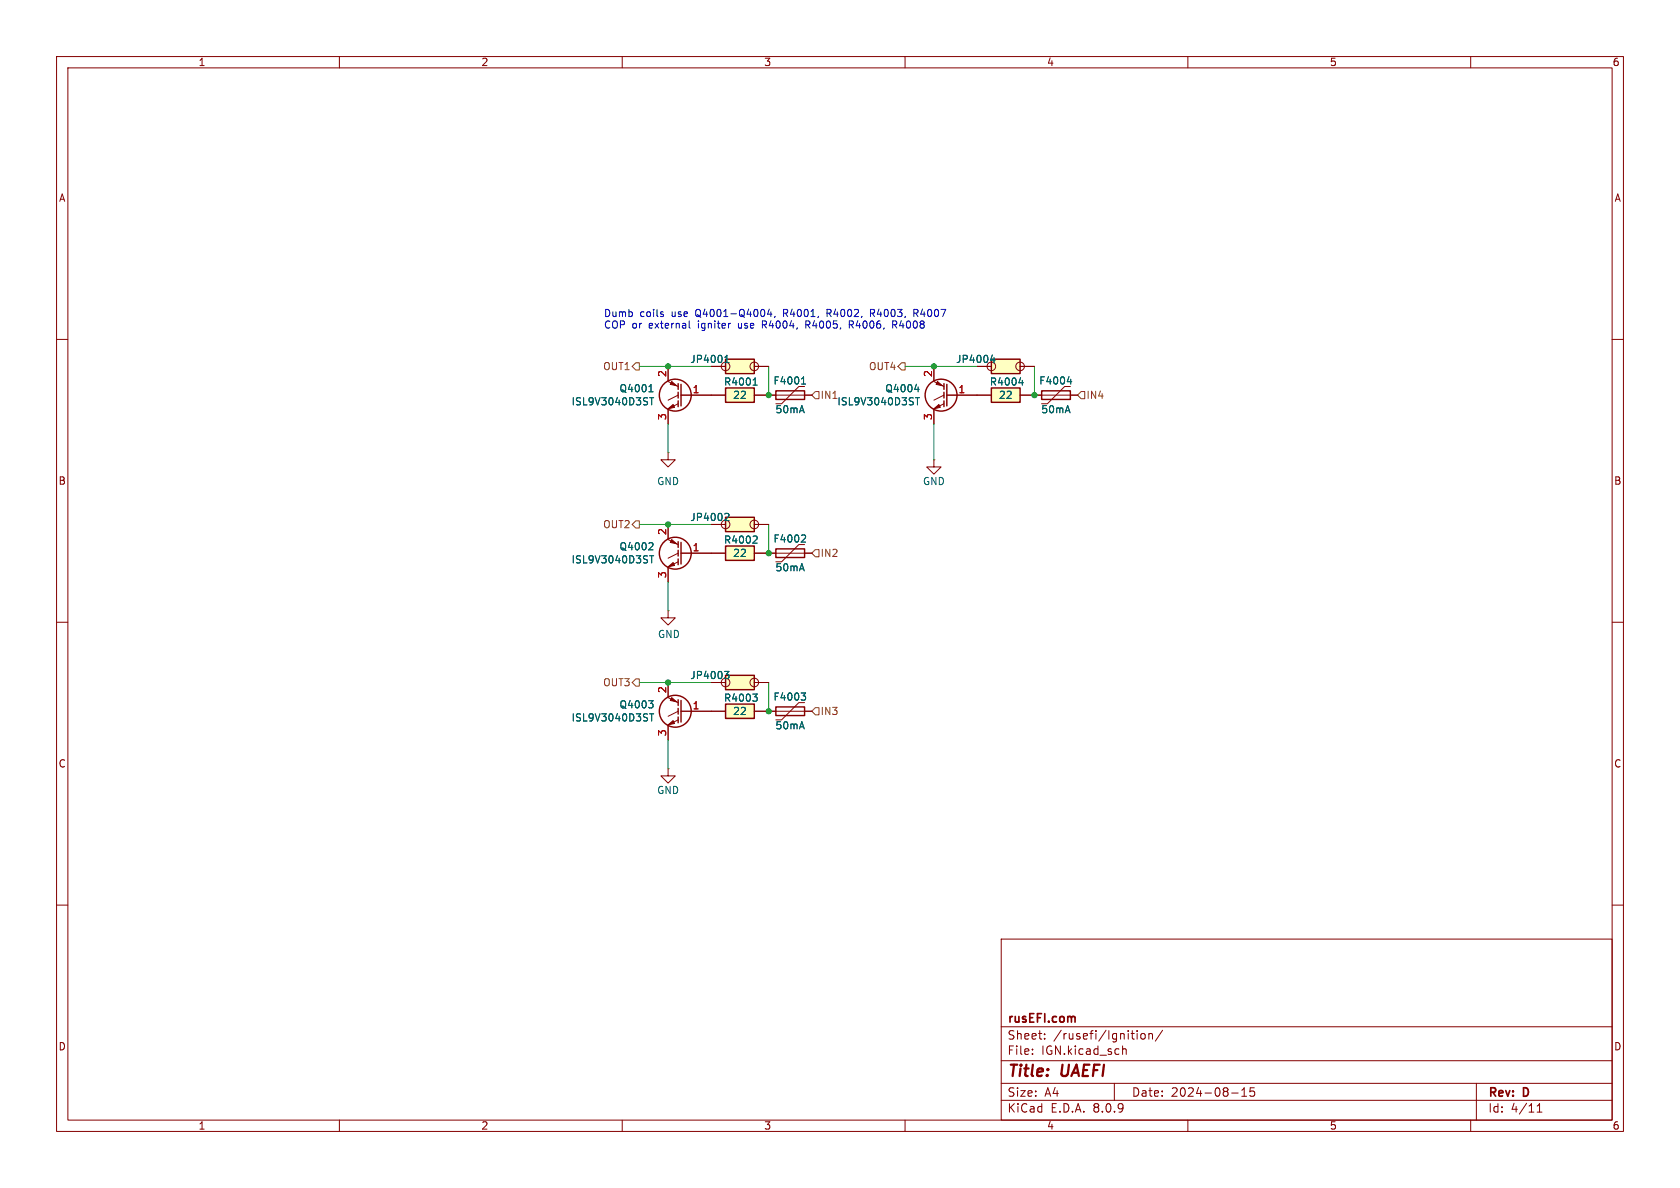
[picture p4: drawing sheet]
<svg xmlns="http://www.w3.org/2000/svg" width="297mm" height="210mm" viewBox="0 0 297 210" stroke-linecap="round" stroke-linejoin="round" font-family="sans-serif">
<g fill="none" stroke="#840000" stroke-width=".18">
<path d="M10 10h277v190h-277zM12 12h273v186h-273zM60 10v2M110 10v2M160 10v2M210 10v2M260 10v2M10 60h2M285 60h2M118.1 95.4l1.8 .9M118.1 92.7v2.6M119.9 99.3l-1.8 .9"/>
<path d="M119.9 97.8l-1.8 .9M120.4 97.8h5.3M165.1 81.3v1.3h1.3l-1.3 1.2-1.3-1.2h1.3M165.1 81.3h.1M10 110h2M118.1 108v1.2h1.3l-1.3 1.3-1.3-1.3h1.3M118.1 108h.1M118.1 100.3v2.6M285 110h2M118.1 135.9v1.3h1.3l-1.3 1.2-1.3-1.2h1.3M118.1 135.9h.1M118.1 120.7v2.5"/>
<path d="M118.1 128.3v2.5M118.1 123.3l1.8 .9M119.9 127.3l-1.8 .8M119.9 125.7l-1.8 .9M120.4 125.7h5.3M135.9 125.7h7.6M142.2 124.2h-1l-3 3.1h-1M10 160h2M177 166h108v32h-108zM285 160h2M60 198v2M110 198v2"/>
<path d="M160 198v2M177 194.5h108M177 191.5h108M177 187.5h108M177 181.5h108M182.5 186.3v.1M182.5 185.5v.1M184.7 183.6v.1M184.7 182.8v.1M197 191.5v3M198.5 184.9v1.5M198.5 185.5l.2-.1 .3 .1 .1 .9"/>
<path d="M201 182.2v.1M201 182.7v1M201.8 182.8l.4-.1 .3 .3v.4l-.3 .3-.4-.1-.1-.2v-.4zM203.1 182.8l.2-.1 .4 .1v.9M203.1 182.7v1M205.5 182.1l-1.3 2M210 198v2M217.7 193.2h1.2M219.5 193.8h.9M219.5 192.7l.5-.4v1.5M221.7 192.3h-.7v.7l.2-.1h.5l.1 .3-.1 .5-.2 .1-.5-.1M260 198v2"/>
<path d="M261 191.5v6.5M271.7 196.6h.9M271.7 195.5l.5-.4v1.5"/>
</g>
<path d="M189.8 179.7l.3 .2v.8" fill="none" stroke="#840000" stroke-width=".3"/>
<g fill="none" stroke="#840000" stroke-width=".25">
<path d="M119.9 95.8v1M119.9 97.3v1M119.9 98.8v1M120.4 95.9v3.8M119.9 123.7v1M119.9 125.2v1M119.9 126.7v1.1M120.4 123.8v3.8M137.2 125h5v1.5h-5z"/>
<circle cx="119.4" cy="97.8" r="2.82"/>
<circle cx="119.4" cy="125.7" r="2.82"/>
</g>
<g fill="#840000" stroke="#840000" stroke-width=".18">
<path d="M118.1 100.2l.9-.8 .3 .5z"/>
<path d="M118.7 95.4l.9 .7-1.1-.2z"/>
<path d="M118.1 128.1l.9-.7 .3 .5z"/>
<path d="M118.7 123.3l.9 .8-1.1-.3z"/>
</g>
<path d="M114.8 98.2h.8M115.2 95.9l.2 .3v.3l-.7 .7h.7M115.2 98.2v1.3M114.7 123.9h.7l-.4 .5M114.8 126.2h.8M115.2 124.4l.2 .2v.3l-.2 .2M115.2 126.2v1.3M141.6 122.5h.8l-.4 .5M142.2 123l.2 .2v.3l-.2 .3" fill="none" stroke="#006464" stroke-width=".18"/>
<path d="M128.3 124.5h5v2.5h-5z" fill="#ffffc2"/>
<path d="M128.3 124.5h5v2.5h-5z" fill="none" stroke="#840000" stroke-width=".25"/>
<path d="M125.7 125.7h2.6M133.3 125.7h2.6" fill="none" stroke="#840000" stroke-width=".18"/>
<path d="M133.1 122.7h.8l-.5 .5M133.6 123.2l.3 .2v.3l-.3 .3" fill="none" stroke="#006464" stroke-width=".18"/>
<path d="M128.3 119.4h5v2.5h-5z" fill="#ffffc2"/>
<g fill="none" stroke="#840000" stroke-width=".18">
<path d="M135.9 97.8h7.6M142.2 96.3h-1l-3 3h-1M133.3 120.7h2.6"/>
<circle cx="128.3" cy="120.6" r=".76"/>
<circle cx="133.3" cy="120.6" r=".76"/>
</g>
<path d="M137.2 97h5v1.6h-5zM128.3 119.4h5v2.5h-5z" fill="none" stroke="#840000" stroke-width=".25"/>
<path d="M142.2 94.6l.2 .2v.3l-.8 .7h.8M128.1 118.7h.8l-.5 .5 .4 .1 .1 .4-.3 .3h-.3" fill="none" stroke="#006464" stroke-width=".18"/>
<path d="M128.3 96.5h5v2.6h-5z" fill="#ffffc2"/>
<path d="M128.3 96.5h5v2.6h-5z" fill="none" stroke="#840000" stroke-width=".25"/>
<path d="M125.7 97.8h2.6M133.3 97.8h2.6" fill="none" stroke="#840000" stroke-width=".18"/>
<path d="M133.6 94.8l.3 .2-.1 .3-.7 .7h.8" fill="none" stroke="#006464" stroke-width=".18"/>
<path d="M128.3 91.4h5v2.6h-5z" fill="#ffffc2"/>
<g fill="none" stroke="#840000" stroke-width=".18">
<path d="M135.9 69.9h7.6M142.2 68.3h-1l-3 3.1h-1M165.1 67.4l1.8 .9M165.1 64.8v2.5M165.1 72.4v2.5M166.9 71.4l-1.8 .9M166.9 69.9l-1.8 .8M167.4 69.9h5.3M133.3 92.7h2.6"/>
<circle cx="128.3" cy="92.7" r=".76"/>
<circle cx="133.3" cy="92.7" r=".76"/>
</g>
<g fill="none" stroke="#840000" stroke-width=".25">
<path d="M137.2 69.1h5v1.5h-5zM166.9 67.8v1M166.9 69.3v1.1M166.9 70.9v1M167.4 67.9v3.9M128.3 91.4h5v2.6h-5z"/>
<circle cx="166.4" cy="69.8" r="2.82"/>
</g>
<path d="M141.7 67.9h.7M141.8 66.9l.3-.3v1.3M161.7 68.8h.8M161.8 70.3h.8M162.2 70.3v1.3M162.3 68.4v.9M128.3 90.7l.4 .1 .2 .3-.8 .9h.8" fill="none" stroke="#006464" stroke-width=".18"/>
<g fill="#840000" stroke="#840000" stroke-width=".18">
<path d="M165.1 72.3l.9-.8 .2 .5z"/>
<path d="M165.7 67.4l.9 .8-1.1-.3z"/>
</g>
<path d="M128.3 63.5h5v2.5h-5z" fill="#ffffc2"/>
<g fill="none" stroke="#840000" stroke-width=".18">
<path d="M125.7 64.8h2.6M133.3 64.8h2.6"/>
<circle cx="128.3" cy="64.8" r=".76"/>
<circle cx="133.3" cy="64.8" r=".76"/>
</g>
<path d="M128.3 63.5h5v2.5h-5z" fill="none" stroke="#840000" stroke-width=".25"/>
<path d="M128.1 64.1h.8M128.1 63.2l.4-.4v1.3" fill="none" stroke="#006464" stroke-width=".18"/>
<path d="M128.3 68.6h5v2.5h-5z" fill="#ffffc2"/>
<path d="M128.3 68.6h5v2.5h-5zM184.1 69.1h5.1v1.5h-5.1z" fill="none" stroke="#840000" stroke-width=".25"/>
<path d="M125.7 69.9h2.6M133.3 69.9h2.6M182.9 69.9h7.6M189.2 68.3h-1l-3 3.1h-1.1" fill="none" stroke="#840000" stroke-width=".18"/>
<path d="M133.1 68.1h.8M133.3 67.1l.2-.3v1.3M188.7 67.5h.8M189.3 67v.9" fill="none" stroke="#006464" stroke-width=".18"/>
<path d="M175.3 68.6h5v2.5h-5z" fill="#ffffc2"/>
<path d="M175.3 68.6h5v2.5h-5z" fill="none" stroke="#840000" stroke-width=".25"/>
<path d="M172.7 69.9h2.6M180.3 69.9h2.6" fill="none" stroke="#840000" stroke-width=".18"/>
<path d="M180.1 67.7h.8M180.7 67.2v.9" fill="none" stroke="#006464" stroke-width=".18"/>
<path d="M175.3 63.5h5v2.5h-5z" fill="#ffffc2"/>
<g fill="none" stroke="#840000" stroke-width=".18">
<path d="M118.1 67.4l1.8 .9M118.1 64.8v2.5M118.1 72.4v2.5M119.9 71.4l-1.8 .9M119.9 69.9l-1.8 .8M120.4 69.9h7.9M125.7 64.8h2.6M133.3 64.8h2.6M133.3 69.9h3.9M142.2 69.9h1.3M165.1 64.8v2.5M165.1 72.4v2.5"/>
<path d="M167.4 69.9h7.9M180.3 64.8h2.6M180.3 69.9h3.8M189.2 69.9h1.3M118.1 80v1.3h1.3l-1.3 1.3-1.3-1.3h1.3M118.1 80h.1M118.1 92.7v2.6M120.4 97.8h7.9M133.3 92.7h2.6M133.3 97.8h3.9M142.2 97.8h1.3M118.1 100.3v2.6"/>
<path d="M118.1 120.7v2.5M118.1 128.3v2.5M120.4 125.7h7.9M133.3 120.7h2.6M133.3 125.7h3.9M142.2 125.7h1.3"/>
<circle cx="175.3" cy="64.8" r=".76"/>
<circle cx="180.3" cy="64.8" r=".76"/>
</g>
<g fill="none" stroke="#840000" stroke-width=".25">
<path d="M119.9 67.8v1M119.9 69.3v1.1M119.9 70.9v1M120.4 67.9v3.9M175.3 63.5h5v2.5h-5z"/>
<circle cx="119.4" cy="69.8" r="2.82"/>
</g>
<g fill="none" stroke="#006464" stroke-width=".18">
<path d="M114.7 69.3h.7M114.8 70.3h.8M115 68.2l.1-.2v1.3M115.2 70.3v1.3M128.1 64.1h.8M128.1 63.2l.4-.4v1.3M133.1 68.1h.8M133.3 67.1l.2-.3v1.3M141.7 67.9h.7M141.8 66.9l.3-.3v1.3M161.7 68.8h.8M161.8 70.3h.8"/>
<path d="M162.2 70.3v1.3M162.3 68.4v.9M175.1 63.7h.8M175.7 63.2v.9M180.1 67.7h.8M180.7 67.2v.9M188.7 67.5h.8M189.3 67v.9M114.8 98.2h.8M115.2 98.2v1.3M115.2 95.9l.2 .3v.3l-.7 .7h.7M128.3 90.7l.4 .1 .2 .3-.8 .9h.8"/>
<path d="M133.6 94.8l.3 .2-.1 .3-.7 .7h.8M142.2 94.6l.2 .2v.3l-.8 .7h.8M128.1 118.7h.8l-.5 .5 .4 .1 .1 .4-.3 .3h-.3M114.7 123.9h.7l-.4 .5M114.8 126.2h.8M115.2 126.2v1.3M115.2 124.4l.2 .2v.3l-.2 .2M133.1 122.7h.8l-.5 .5M133.6 123.2l.3 .2v.3l-.3 .3M141.6 122.5h.8l-.4 .5M142.2 123l.2 .2v.3l-.2 .3"/>
</g>
<g fill="#840000" stroke="#840000" stroke-width=".18">
<path d="M118.1 72.3l.9-.8 .3 .5z"/>
<path d="M118.7 67.4l.9 .8-1.1-.3z"/>
</g>
<path d="M111.8 64.8l.6-.7h.6v1.3h-.6zM144.1 69.2h.7v1.3h-.7l-.6-.6zM159.4 64.1h.6v1.3h-.6l-.7-.6zM191.1 69.2h.7v1.3h-.7l-.6-.6zM112.4 92.1h.6v1.2h-.6l-.6-.6zM144.1 97.2h.7v1.2h-.7l-.6-.6zM112.4 120h.6v1.3h-.6l-.6-.6zM144.1 125.1h.7v1.3h-.7l-.6-.7z" fill="none" stroke="#725600" stroke-width=".18"/>
<g fill="none" stroke="#0000c2" stroke-width=".18">
<path d="M117.1 55.5l.2 .2-.2 .3M117.1 55.1l.1 .1M121.8 56.7v1.1l.2 .2M129 57.2h.2M134.8 56.7v1.3M134.8 57.4h.5M136 54.6l-.3 .9h.8M136.3 55.1v.9M137 55.9l-.1 .2M142.5 57.4h.4M142.5 56.7v1.3M142.8 57.4l.4 .6"/>
<path d="M146.2 55.4h.5M146.7 54.7h-.5v1.3M150.1 56.7v1.3M150.4 57.4l.5 .6M150.7 57.3l-.6 .1M153.9 55.4h.5M154.2 55.4l.4 .6M154.4 54.7h-.5v1.3M157.8 56.7v1.3M158.1 57.4l.4 .6M158.5 57l-.1 .3-.6 .1M161.9 55.4l.4 .6"/>
<path d="M162.2 54.8l-.6-.1v1.3M162.2 55.3l-.6 .1"/>
</g>
<path d="M113 64.8h12.7M118.1 74.9v5.1M135.9 64.8v5.1M160 64.8h12.7M165.1 74.9v6.4M182.9 64.8v5.1M113 92.7h12.7M135.9 92.7v5.1M118.1 102.9v5.1M113 120.7h12.7M118.1 130.8v5.1M135.9 120.7v5" fill="none" stroke="#009600" stroke-width=".18"/>
<g fill="#009600" stroke="#009600" stroke-width=".18">
<circle cx="165.1" cy="64.8" r=".46"/>
<circle cx="182.9" cy="69.9" r=".46"/>
<circle cx="118.1" cy="64.8" r=".46"/>
<circle cx="135.9" cy="69.9" r=".46"/>
<circle cx="135.9" cy="97.8" r=".46"/>
<circle cx="135.9" cy="125.7" r=".46"/>
<circle cx="118.1" cy="120.7" r=".46"/>
<circle cx="118.1" cy="92.7" r=".46"/>
</g>
<g font-size="2.8" fill="#840000">
<text x="178" y="190.9">Title:</text>
<text x="187.7" y="190.9">UAEFI</text>
</g>
<g font-size="2.1" fill="#840000">
<text x="178" y="184">Sheet:</text>
<text x="178" y="181.2">rusEFI.com</text>
<text x="186.2" y="184">/rusefi/Ignition/</text>
<text x="178" y="186.7">File:</text>
<text x="184.1" y="186.7">IGN.kicad_sch</text>
<text x="178" y="196.9">KiCad</text>
<text x="178" y="194.1">Size:</text>
<text x="184.7" y="194.1">A4</text>
<text x="185.7" y="196.9">E.D.A.</text>
<text x="193.3" y="196.9">8.0.9</text>
<text x="200" y="194.1">Date:</text>
<text x="207" y="194.1">2024-08-15</text>
<text x="263" y="194.3">Rev:</text>
<text x="263" y="196.9">Id:</text>
<text x="267.1" y="196.9">4/11</text>
<text x="269.4" y="194.3">D</text>
</g>
<g font-size="1.8" fill="#840000">
<text x="35" y="11.9">1</text>
<text x="85" y="11.9">2</text>
<text x="135" y="11.9">3</text>
<text x="185" y="11.9">4</text>
<text x="235" y="11.9">5</text>
<text x="285" y="11.9">6</text>
<text x="10.3" y="35.9">A</text>
<text x="285.3" y="35.9">A</text>
<text x="168.9" y="64.4">JP4004</text>
<text x="10.3" y="85.9">B</text>
<text x="285.3" y="85.9">B</text>
<text x="121.9" y="92.3">JP4002</text>
<text x="121.9" y="120.2">JP4003</text>
<text x="10.3" y="135.9">C</text>
<text x="285.3" y="135.9">C</text>
<text x="10.3" y="185.9">D</text>
<text x="285.3" y="185.9">D</text>
<text x="35" y="199.9">1</text>
<text x="85" y="199.9">2</text>
<text x="135" y="199.9">3</text>
<text x="185" y="199.9">4</text>
<text x="235" y="199.9">5</text>
<text x="285" y="199.9">6</text>
</g>
<g font-size="1.8" fill="#0000c2">
<text x="106.7" y="56.1">Dumb</text>
<text x="106.7" y="58.2">COP or</text>
<text x="113.1" y="56.1">coils</text>
<text x="114.8" y="58.2">external</text>
<text x="118.8" y="56.1">use</text>
<text x="123.3" y="56.1">Q4001-Q4004,</text>
<text x="123.7" y="58.2">igniter</text>
<text x="131" y="58.2">use</text>
<text x="135.4" y="58.2">R4004,</text>
<text x="138.9" y="56.1">R4001,</text>
<text x="143.3" y="58.2">R4005,</text>
<text x="146.8" y="56.1">R4002,</text>
<text x="151.2" y="58.2">R4006,</text>
<text x="154.7" y="56.1">R4003,</text>
<text x="159" y="58.2">R4008</text>
<text x="162.6" y="56.1">R4007</text>
</g>
<g font-size="1.8" fill="#725600">
<text x="106.5" y="65.6">OUT1</text>
<text x="153.5" y="65.6">OUT4</text>
<text x="145" y="70.7">IN1</text>
<text x="192" y="70.7">IN4</text>
<text x="106.5" y="93.6">OUT2</text>
<text x="145" y="98.7">IN2</text>
<text x="106.5" y="121.5">OUT3</text>
<text x="145" y="126.6">IN3</text>
</g>
<g font-size="1.8" fill="#006464">
<text x="121.9" y="64.4">JP4001</text>
<text x="101" y="71.9">ISL9V3040D3ST</text>
<text x="109.4" y="69.5">Q4001</text>
<text x="127.9" y="68.4">R4001</text>
<text x="129.5" y="70.7">22</text>
<text x="136.6" y="68.2">F4001</text>
<text x="147.9" y="71.9">ISL9V3040D3ST</text>
<text x="156.4" y="69.5">Q4004</text>
<text x="174.9" y="68.4">R4004</text>
<text x="176.5" y="70.7">22</text>
<text x="183.6" y="68.2">F4004</text>
<text x="137" y="73.3">50mA</text>
<text x="184" y="73.3">50mA</text>
<text x="116.1" y="86">GND</text>
<text x="163.1" y="86">GND</text>
<text x="101" y="99.8">ISL9V3040D3ST</text>
<text x="109.4" y="97.5">Q4002</text>
<text x="127.9" y="96.3">R4002</text>
<text x="129.5" y="98.7">22</text>
<text x="136.6" y="96.1">F4002</text>
<text x="137" y="101.2">50mA</text>
<text x="116.2" y="113">GND</text>
<text x="109.4" y="125.4">Q4003</text>
<text x="127.9" y="124.2">R4003</text>
<text x="136.6" y="124.1">F4003</text>
<text x="101" y="127.7">ISL9V3040D3ST</text>
<text x="129.5" y="126.6">22</text>
<text x="137" y="129.1">50mA</text>
<text x="116.1" y="140.6">GND</text>
</g>
<g font-size="1.8" fill="#a90000">
<text x="117.9" y="66.7" transform="rotate(-90 117.9 66.7)">2</text>
<text x="122.4" y="69.6">1</text>
<text x="164.8" y="66.7" transform="rotate(-90 164.8 66.7)">2</text>
<text x="169.3" y="69.6">1</text>
<text x="117.9" y="74.4" transform="rotate(-90 117.9 74.4)">3</text>
<text x="164.8" y="74.4" transform="rotate(-90 164.8 74.4)">3</text>
<text x="117.9" y="94.7" transform="rotate(-90 117.9 94.7)">2</text>
<text x="122.4" y="97.5">1</text>
<text x="117.9" y="102.3" transform="rotate(-90 117.9 102.3)">3</text>
<text x="117.9" y="122.6" transform="rotate(-90 117.9 122.6)">2</text>
<text x="122.4" y="125.5">1</text>
<text x="117.9" y="130.2" transform="rotate(-90 117.9 130.2)">3</text>
</g>
</svg>
